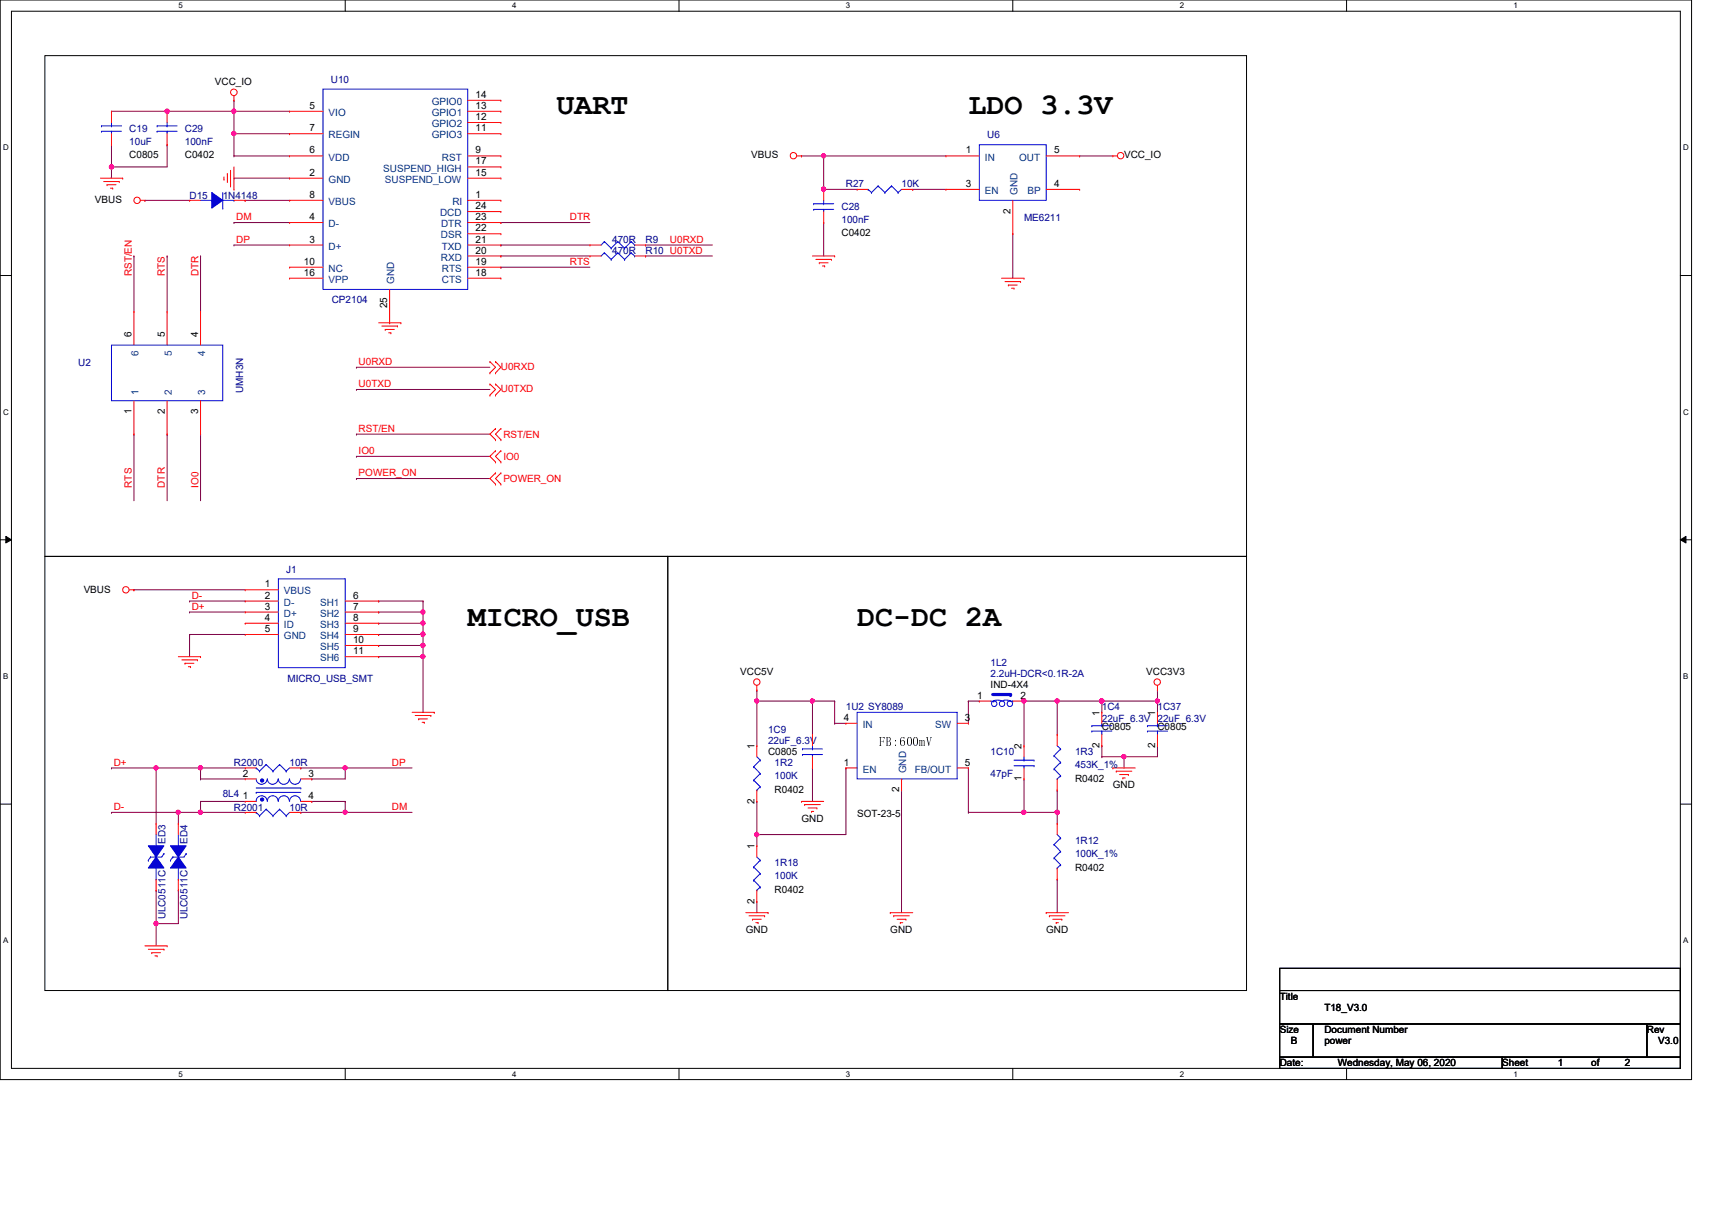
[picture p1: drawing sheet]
<svg xmlns="http://www.w3.org/2000/svg" width="297mm" height="210mm" viewBox="0 0 297 210" stroke-linecap="round" stroke-linejoin="round" font-family="sans-serif">
<path d="M0 0h293.5v187.3h-293.5zM2 1.9h289.5v183.4h-289.5z" fill="none" stroke="#000" stroke-width=".17"/>
<g fill="#fff">
<path d="M30.9 .2h.8v1.5h-.8z"/>
<path d="M30.9 185.5h.8v1.6h-.8z"/>
</g>
<path d="M59.9 0v1.9M59.9 185.3v2" fill="none" stroke="#000" stroke-width=".17"/>
<g fill="#fff">
<path d="M88.9 .2h.7v1.5h-.7z"/>
<path d="M88.9 185.5h.7v1.6h-.7z"/>
</g>
<path d="M117.8 0v1.9M117.8 185.3v2" fill="none" stroke="#000" stroke-width=".17"/>
<g fill="#fff">
<path d="M146.8 .2h.7v1.5h-.7z"/>
<path d="M146.8 185.5h.7v1.6h-.7z"/>
</g>
<path d="M175.7 0v1.9M175.7 185.3v2" fill="none" stroke="#000" stroke-width=".17"/>
<g fill="#fff">
<path d="M204.7 .2h.7v1.5h-.7z"/>
<path d="M204.7 185.5h.7v1.6h-.7z"/>
</g>
<path d="M233.6 0v1.9M233.6 185.3v2" fill="none" stroke="#000" stroke-width=".17"/>
<g fill="#fff">
<path d="M262.6 .2h.8v1.5h-.8z"/>
<path d="M262.6 185.5h.8v1.6h-.8z"/>
<path d="M.5 24.8h1v1.6h-1z"/>
<path d="M292.1 24.8h.9v1.6h-.9z"/>
<path d="M.5 70.7h1v1.5h-1z"/>
<path d="M292.1 70.7h.9v1.5h-.9z"/>
</g>
<path d="M0 47.8h2M291.5 47.8h2" fill="none" stroke="#000" stroke-width=".17"/>
<g fill="#fff">
<path d="M.5 116.5h.9v1.6h-.9z"/>
<path d="M292.1 116.5h.8v1.6h-.8z"/>
</g>
<path d="M0 93.6h2M1 93l1 .6-1 .6zM291.5 93.6l1-.6v1.2zM291.5 93.6h2" fill="none" stroke="#000" stroke-width=".17"/>
<path d="M1 93l1 .6-1 .6zM291.5 93.6l1-.6v1.2z" fill="#000"/>
<g fill="#fff">
<path d="M.5 162.4h.9v1.5h-.9z"/>
<path d="M292.1 162.4h.8v1.5h-.8z"/>
</g>
<path d="M7.8 9.7h208.5v86.8h-208.5zM7.8 96.5h108.1v75.3h-108.1zM115.9 96.5h100.4v75.3h-100.4zM0 139.5h2M291.5 139.5h2" fill="none" stroke="#000" stroke-width=".17"/>
<path d="M65.7 104.3h.1M65.7 106.2h.1M65.7 104.3h7.7M65.7 106.2h7.7M73.4 106.2h.1M73.4 106.2v1.9" fill="none" stroke="#7f003f" stroke-width=".17"/>
<circle cx="73.4" cy="106.2" r=".38" fill="#f0f"/>
<circle cx="73.4" cy="106.2" r=".38" fill="none" stroke="#f0f" stroke-width=".17"/>
<path d="M65.7 108.1h.1M65.7 108.1h7.7M73.4 108.1h.1M73.4 108.1v2" fill="none" stroke="#7f003f" stroke-width=".17"/>
<circle cx="73.4" cy="108.1" r=".37" fill="#f0f"/>
<circle cx="73.4" cy="108.1" r=".37" fill="none" stroke="#f0f" stroke-width=".17"/>
<path d="M65.7 110.1h.1M65.7 110.1h7.7M73.4 113.9h.1M73.4 113.9v9.7" fill="none" stroke="#7f003f" stroke-width=".17"/>
<circle cx="73.4" cy="113.9" r=".37" fill="#f0f"/>
<circle cx="73.4" cy="113.9" r=".37" fill="none" stroke="#f0f" stroke-width=".17"/>
<path d="M65.7 112h.1M65.7 112h7.7" fill="none" stroke="#7f003f" stroke-width=".17"/>
<circle cx="73.4" cy="111.9" r=".37" fill="#f0f"/>
<circle cx="73.4" cy="111.9" r=".37" fill="none" stroke="#f0f" stroke-width=".17"/>
<g fill="none" stroke="#7f003f" stroke-width=".17">
<path d="M40.6 17.4h.1M40.6 17.4v1.9M40.6 38.6h.1M40.6 30.9h.1M40.6 27.1h.1M40.6 23.2h.1M40.6 38.6h9.6M40.6 30.9h9.6M40.6 27.1h9.6M40.6 23.2h9.6M86.9 38.6h.1M86.9 38.6h15.5"/>
<path d="M23.2 44.4h.1M23.2 44.4v9.7M29 44.4h.1M29 44.4v9.7M34.8 44.4h.1M34.8 44.4v9.7M40.6 42.5h.1M40.6 42.5h9.6M86.9 44.4h.1M86.9 46.4h.1M86.9 42.5h.1M86.9 42.5h15.5"/>
<path d="M86.9 44.4h15.5M86.9 46.4h15.5M23.2 75.3h.1M23.2 75.3v11.6M29 75.3h.1M29 75.3v11.6M34.8 75.3h.1M34.8 75.3v11.6M32.9 110.1h.1M32.9 106.2h.1M32.9 104.3h.1M32.9 110.1h9.6"/>
<path d="M32.9 110.1v3.8M32.9 106.2h9.6M32.9 104.3h9.6M65.7 113.9h.1M65.7 113.9h7.7"/>
</g>
<circle cx="40.6" cy="23.2" r=".38" fill="#f0f"/>
<circle cx="40.6" cy="23.2" r=".38" fill="none" stroke="#f0f" stroke-width=".17"/>
<path d="M40.6 19.3h.1M40.6 19.3v7.8M40.6 19.3h9.6M40.6 23.2h.1" fill="none" stroke="#7f003f" stroke-width=".17"/>
<circle cx="40.6" cy="19.3" r=".38" fill="#f0f"/>
<circle cx="40.6" cy="19.3" r=".38" fill="none" stroke="#f0f" stroke-width=".17"/>
<path d="M29 19.3h.1M29 19.3h11.6" fill="none" stroke="#7f003f" stroke-width=".17"/>
<circle cx="29" cy="19.3" r=".38" fill="#f0f"/>
<circle cx="29" cy="19.3" r=".38" fill="none" stroke="#f0f" stroke-width=".17"/>
<path d="M19.3 25.1h.1M19.3 29h.1M19.3 25.1v3.9M29 25.1h.1M29 25.1v3.9h-9.7" fill="none" stroke="#7f003f" stroke-width=".17"/>
<circle cx="19.3" cy="29" r=".38" fill="#f0f"/>
<circle cx="19.3" cy="29" r=".38" fill="none" stroke="#f0f" stroke-width=".17"/>
<path d="M19.3 29h.1M19.3 29v1.9M73.4 112h.1M73.4 110.1h.1M73.4 110.1v3.8" fill="none" stroke="#7f003f" stroke-width=".17"/>
<circle cx="73.4" cy="110" r=".38" fill="#f0f"/>
<circle cx="73.4" cy="110" r=".38" fill="none" stroke="#f0f" stroke-width=".17"/>
<path d="M73.4 104.3h.1M73.4 104.3v1.9M34.8 133.2h.1M34.8 133.2h7.7" fill="none" stroke="#7f003f" stroke-width=".17"/>
<circle cx="34.8" cy="133.2" r=".37" fill="#f0f"/>
<circle cx="34.8" cy="133.2" r=".37" fill="none" stroke="#f0f" stroke-width=".17"/>
<path d="M59.9 140.9h.1M59.9 140.9h11.6" fill="none" stroke="#7f003f" stroke-width=".17"/>
<circle cx="59.9" cy="140.9" r=".37" fill="#f0f"/>
<circle cx="59.9" cy="140.9" r=".37" fill="none" stroke="#f0f" stroke-width=".17"/>
<path d="M59.9 133.2h.1M59.9 133.2h11.6" fill="none" stroke="#7f003f" stroke-width=".17"/>
<circle cx="59.9" cy="133.2" r=".37" fill="#f0f"/>
<circle cx="59.9" cy="133.2" r=".37" fill="none" stroke="#f0f" stroke-width=".17"/>
<g fill="none" stroke="#7f003f" stroke-width=".17">
<path d="M34.8 135.1h.1M34.8 139h.1M34.8 135.1h7.7M34.8 139h7.7M52.2 133.2h.1M52.2 133.2h7.7M54.1 135.1h.1M54.1 139h.1M54.1 139h5.8M59.9 133.2h.1M59.9 139h.1M59.9 133.2v1.9h-5.8"/>
<path d="M59.9 139v1.9M34.8 140.9h.1M34.8 140.9h7.7"/>
</g>
<circle cx="34.8" cy="140.9" r=".37" fill="#f0f"/>
<circle cx="34.8" cy="140.9" r=".37" fill="none" stroke="#f0f" stroke-width=".17"/>
<path d="M27.1 133.2h.1M27.1 133.2h7.7M34.8 133.2h.1M34.8 133.2v1.9M52.2 140.9h.1M52.2 140.9h7.7" fill="none" stroke="#7f003f" stroke-width=".17"/>
<circle cx="27.1" cy="133.2" r=".37" fill="#f0f"/>
<circle cx="27.1" cy="133.2" r=".37" fill="none" stroke="#f0f" stroke-width=".17"/>
<path d="M34.8 139h.1M34.8 139v1.9h-3.9M30.9 140.9h.1" fill="none" stroke="#7f003f" stroke-width=".17"/>
<circle cx="30.9" cy="140.9" r=".37" fill="#f0f"/>
<circle cx="30.9" cy="140.9" r=".37" fill="none" stroke="#f0f" stroke-width=".17"/>
<path d="M19.3 133.2h.1M19.3 133.2h7.8M27.1 133.2h.1M27.1 133.2v9.7M19.3 140.9h.1M19.3 140.9h11.6M30.9 140.9h.1M30.9 140.9v2M27.1 160.2h.1M27.1 160.2v3.9" fill="none" stroke="#7f003f" stroke-width=".17"/>
<circle cx="27.1" cy="160.2" r=".37" fill="#f0f"/>
<circle cx="27.1" cy="160.2" r=".37" fill="none" stroke="#f0f" stroke-width=".17"/>
<g fill="none" stroke="#7f003f" stroke-width=".17">
<path d="M112 44.4h.1M112 42.5h.1M112 44.4h11.6M112 42.5h11.6M61.8 79.2h.1M61.8 75.3h.1M61.8 67.6h.1M61.8 63.7h.1M61.8 79.2h23.2M61.8 75.3h23.2M61.8 67.6h23.2M61.8 63.7h23.2"/>
<path d="M23.2 102.3h.1M23.2 102.3h19.3M200.8 119.7h.1M200.8 119.7v1.9M141 121.6h.1M141 121.6h3.8M27.1 154.4h.1M27.1 154.4v5.8M30.9 154.4h.1M30.9 154.4v5.8h-3.8M27.1 160.2h.1"/>
</g>
<circle cx="140.9" cy="121.6" r=".37" fill="#f0f"/>
<circle cx="140.9" cy="121.6" r=".37" fill="none" stroke="#f0f" stroke-width=".17"/>
<path d="M146.8 133.2h.1M146.8 133.2v11.6h-15.5M131.3 144.8h.1" fill="none" stroke="#7f003f" stroke-width=".17"/>
<circle cx="131.3" cy="144.8" r=".38" fill="#f0f"/>
<circle cx="131.3" cy="144.8" r=".38" fill="none" stroke="#f0f" stroke-width=".17"/>
<g fill="none" stroke="#7f003f" stroke-width=".17">
<path d="M131.3 121.6h.1M131.3 121.6v7.8M141 121.6h.1M141 133.2h.1M141 121.6v5.8M141 133.2v5.8M144.8 121.6h.1M144.8 125.5h.1M144.8 121.6v3.9M144.8 125.5h2M156.4 137.1h.1M156.4 137.1v21.2"/>
<path d="M168 121.6h.1M168 133.2h.1M168 121.6v3.9M168 133.2v7.7M168 121.6h1.9M183.4 121.6h.1M183.4 121.6h7.8"/>
</g>
<circle cx="191.1" cy="121.6" r=".37" fill="#f0f"/>
<circle cx="191.1" cy="121.6" r=".37" fill="none" stroke="#f0f" stroke-width=".17"/>
<circle cx="183.4" cy="121.6" r=".37" fill="#f0f"/>
<circle cx="183.4" cy="121.6" r=".37" fill="none" stroke="#f0f" stroke-width=".17"/>
<path d="M191.2 121.6h.1M191.2 121.6h9.6" fill="none" stroke="#7f003f" stroke-width=".17"/>
<circle cx="200.8" cy="121.6" r=".37" fill="#f0f"/>
<circle cx="200.8" cy="121.6" r=".37" fill="none" stroke="#f0f" stroke-width=".17"/>
<circle cx="191.1" cy="121.6" r=".37" fill="#f0f"/>
<circle cx="191.1" cy="121.6" r=".37" fill="none" stroke="#f0f" stroke-width=".17"/>
<path d="M177.7 121.6h.1M177.7 121.6h5.7M183.4 121.6h.1M183.4 121.6v5.8M191.2 131.3h.1M191.2 131.3h9.6M195 131.3h.1M200.8 121.6h.1M200.8 121.6v2M183.4 140.9h.1M183.4 140.9v2" fill="none" stroke="#7f003f" stroke-width=".17"/>
<circle cx="195" cy="131.2" r=".37" fill="#f0f"/>
<circle cx="195" cy="131.2" r=".37" fill="none" stroke="#f0f" stroke-width=".17"/>
<path d="M177.7 140.9h.1M177.7 140.9h5.7M183.4 152.5h.1M183.4 152.5v5.8" fill="none" stroke="#7f003f" stroke-width=".17"/>
<circle cx="183.4" cy="140.9" r=".37" fill="#f0f"/>
<circle cx="183.4" cy="140.9" r=".37" fill="none" stroke="#f0f" stroke-width=".17"/>
<circle cx="177.6" cy="140.9" r=".37" fill="#f0f"/>
<circle cx="177.6" cy="140.9" r=".37" fill="none" stroke="#f0f" stroke-width=".17"/>
<path d="M177.7 121.6h.1M177.7 121.6v7.8" fill="none" stroke="#7f003f" stroke-width=".17"/>
<circle cx="177.6" cy="121.6" r=".37" fill="#f0f"/>
<circle cx="177.6" cy="121.6" r=".37" fill="none" stroke="#f0f" stroke-width=".17"/>
<path d="M131.3 121.6h.1M131.3 121.6h9.7M177.7 135.1h.1M177.7 135.1v5.8h-9.7M183.4 137.1h.1M183.4 137.1v3.8M168 140.9h.1" fill="none" stroke="#7f003f" stroke-width=".17"/>
<circle cx="131.3" cy="121.6" r=".37" fill="#f0f"/>
<circle cx="131.3" cy="121.6" r=".37" fill="none" stroke="#f0f" stroke-width=".17"/>
<path d="M131.3 119.7h.1M131.3 119.7v1.9M191.2 121.6h.1M191.2 121.6v2M200.8 129.4h.1M200.8 129.4v1.9M131.3 144.8h.1M131.3 144.8v1.9" fill="none" stroke="#7f003f" stroke-width=".17"/>
<circle cx="191.1" cy="121.6" r=".37" fill="#f0f"/>
<circle cx="191.1" cy="121.6" r=".37" fill="none" stroke="#f0f" stroke-width=".17"/>
<g fill="none" stroke="#7f003f" stroke-width=".17">
<path d="M25.1 34.8h.1M25.1 34.8h7.8M42.5 34.8h.1M42.5 34.8h7.7M142.9 27.1h.1M142.9 27.1h21.2M158.4 32.9h.1M158.4 32.9h5.7M175.7 40.6h.1M175.7 40.6v7.7M61.8 83h.1M61.8 83h23.2"/>
<path d="M131.3 139h.1M131.3 139v5.8M191.2 129.4h.1M191.2 129.4v1.9M195 131.3h.1M195 131.3v1.9M131.3 156.4h.1M131.3 156.4v1.9"/>
</g>
<circle cx="142.9" cy="27" r=".37" fill="#f0f"/>
<circle cx="142.9" cy="27" r=".37" fill="none" stroke="#f0f" stroke-width=".17"/>
<path d="M142.9 32.9h.1M142.9 32.9h5.8" fill="none" stroke="#7f003f" stroke-width=".17"/>
<circle cx="142.9" cy="32.8" r=".38" fill="#f0f"/>
<circle cx="142.9" cy="32.8" r=".38" fill="none" stroke="#f0f" stroke-width=".17"/>
<path d="M19.3 19.3h.1M19.3 19.3h9.7M139.1 27.1h.1M139.1 27.1h3.8M142.9 27.1h.1M142.9 38.6h.1M142.9 27.1v5.8M142.9 38.6v5.8M187.3 27.1h.1M187.3 27.1h5.8" fill="none" stroke="#7f003f" stroke-width=".17"/>
<g fill="none" stroke="#f00" stroke-width=".17">
<path d="M40.6 17.4h.1M40.6 16.6v.8M50.2 19.3h.1M50.2 19.3h5.8M81.1 19.3h5.8M81.1 17.4h5.8M86.9 17.4h.1M86.9 19.3h.1M17.4 30.9h3.9M18 31.5h2.7M18.6 32h.1M18.6 32h1.5"/>
<path d="M19.2 32.6h.4M19.6 32.6h.1M20.7 31.5h.1M21.3 30.9h.1M24.4 34.8h.7M25.1 34.8h.1M38.9 31.1h.1M38.9 30.7v.4M39.5 30.1h.1M39.5 30.1v1.6M40 32.3h.1M40 29.5v2.8"/>
<path d="M40.6 32.9h.1M40.6 29v3.9M50.2 23.2h.1M50.2 27.1h.1M50.2 30.9h.1M50.2 34.8h.1M50.2 38.6h.1M50.2 34.8h5.8M50.2 30.9h5.8M50.2 27.1h5.8M50.2 23.2h5.8M50.2 38.6h5.8"/>
<path d="M81.1 34.8h5.8M81.1 30.9h5.8M81.1 27.1h5.8M81.1 23.2h5.8M81.1 38.6h5.8M81.1 21.3h5.8M81.1 29h5.8M81.1 36.7h5.8M86.9 21.3h.1M86.9 23.2h.1M86.9 27.1h.1M86.9 29h.1"/>
<path d="M86.9 30.9h.1M86.9 34.8h.1M86.9 36.7h.1M86.9 38.6h.1M138.3 27.1h.8M139.1 27.1h.1M193.1 27.1h.1M193.1 27.1h.8M23.2 54.1h.1M23.2 54.1v5.8M29 54.1h.1M29 54.1v5.8"/>
<path d="M34.8 54.1h.1M34.8 54.1v5.8M50.2 42.5h.1M50.2 48.3h.1M50.2 46.4h.1M50.2 48.3h5.8M50.2 42.5h5.8M50.2 46.4h5.8M65.7 56h3.9M66.2 56.6h2.8M66.8 57.1h.1M66.8 57.1h1.6"/>
<path d="M67.4 57.7h.4M67.6 56h.1M67.6 50.2v5.8M67.8 57.7h.1M69 56.6h.1M69.6 56h.1M81.1 48.3h5.8M81.1 44.4h5.8M81.1 42.5h5.8M81.1 40.6h5.8M81.1 46.4h5.8M86.9 40.6h.1"/>
<path d="M86.9 42.5h.1M86.9 44.4h.1M86.9 46.4h.1M86.9 48.3h.1M141 44.4h3.8M141.6 45h2.7M142.2 45.6h.1M142.2 45.6h1.5M142.7 46.1h.4M143.1 46.1h.1M144.3 45h.1M144.8 44.4h.1"/>
<path d="M173.8 48.3h3.9M174.4 48.9h2.7M175 49.4h.1M175 49.4h1.5M175.5 50h.4M175.9 50h.1M177.1 48.9h.1M177.7 48.3h.1M23.2 75.3h.1M23.2 69.5v5.8M29 75.3h.1M29 69.5v5.8"/>
<path d="M34.8 75.3h.1M34.8 69.5v5.8M85 68.5h.1M85 66.6h.1M85 64.7h.1M85 62.7h.1M85 66.6l1 1-1 .9M85 62.7l1 1-1 1M86 74.3h.1M86 76.3h.1M86 78.2h.1M86 68.5h.1"/>
<path d="M86 66.6h.1M86 64.7h.1M86 62.7h.1M86 74.3l-1 1 1 1M86 78.2l-1 1 1 .9M86 66.6l.9 1-.9 .9M86 62.7l.9 1-.9 1M86.9 76.3h.1M86.9 74.3h.1M86.9 78.2h.1M86.9 74.3l-.9 1 .9 1M86.9 78.2l-.9 1 .9 .9"/>
<path d="M86 80.1h.1M86 82h.1M86 84h.1M86 82l-1 1 1 1M86.9 80.1h.1M86.9 84h.1M86.9 82h.1M86.9 82l-.9 1 .9 1M22.4 102.3h.8M23.2 102.3h.1M30.9 113.9h3.9M31.5 114.5h2.7"/>
<path d="M32.1 115.1h.1M32.1 115.1h1.6M32.7 115.7h.4M33.1 115.7h.1M34.2 114.5h.1M34.8 113.9h.1M42.5 102.3h.1M42.5 104.3h.1M42.5 106.2h.1M42.5 108.1h.1M42.5 110.1h.1M42.5 102.3h5.8"/>
<path d="M42.5 104.3h5.8M42.5 106.2h5.8M42.5 108.1h5.8M42.5 110.1h5.8M59.9 113.9h5.8M59.9 104.3h5.8M59.9 106.2h5.8M59.9 108.1h5.8M59.9 110.1h5.8M59.9 112h5.8M65.7 104.3h.1M65.7 106.2h.1"/>
<path d="M65.7 108.1h.1M65.7 110.1h.1M65.7 112h.1M65.7 113.9h.1M131.3 119.7h.1M131.3 118.9v.8M200.8 119.7h.1M200.8 118.9v.8M71.5 123.6h3.8M72 124.1h2.8M72.6 124.7h.1M72.6 124.7h1.6"/>
<path d="M73.2 125.3h.4M73.6 125.3h.1M74.8 124.1h.1M75.3 123.6h.1M139.1 139h.1M139.1 139h3.8M139.6 139.6h.1M139.6 139.6h2.7M146.8 133.2h.1M146.8 125.5h.1M146.8 133.2h1.9M146.8 125.5h1.9"/>
<path d="M156.4 137.1h.1M156.4 135.1v2M166.1 133.2h1.9M166.1 125.5h1.9M168 125.5h.1M168 133.2h.1M191.2 123.6h.1M191.2 129.4h.1M191.2 123.6v1.9M191.2 127.4v2M193.1 133.2h.1M193.1 133.2h3.9"/>
<path d="M193.7 133.8h.1M193.7 133.8h2.7M194.3 134.4h1.5M194.8 135h.1M194.8 135h.4M195.8 134.4h.1M200.8 123.6h.1M200.8 129.4h.1M200.8 123.6v1.9M200.8 127.4v2M129.4 158.3h3.9M130 158.9h2.7"/>
<path d="M130.6 159.5h.1M130.6 159.5h1.5M132.7 158.9h.1M133.3 158.3h.1M140.2 140.2h1.5M140.8 140.8h.1M140.8 140.8h.4M141.7 140.2h.1M154.5 158.3h.1M154.5 158.3h3.9M155.1 158.9h.1M155.1 158.9h2.7"/>
<path d="M155.7 159.5h1.5M157.2 159.5h.1M181.5 158.3h.1M181.5 158.3h3.9M182.1 158.9h.1M182.1 158.9h2.7M182.7 159.5h1.5M184.2 159.5h.1M25.1 164.1h3.9M25.7 164.7h2.7M26.3 165.3h.1M26.3 165.3h1.6"/>
<path d="M26.9 165.8h.4M27.3 165.8h.1M28.4 164.7h.1M29 164.1h.1M131.1 160.1h.4M131.5 160.1h.1M156.2 160.1h.1M156.2 160.1h.4M183.3 160.1h.1M183.3 160.1h.3"/>
<circle cx="40.6" cy="16" r=".57"/>
<circle cx="23.8" cy="34.8" r=".56"/>
<circle cx="137.7" cy="27" r=".56"/>
<circle cx="194.4" cy="27" r=".56"/>
<circle cx="21.8" cy="102.3" r=".56"/>
<circle cx="131.3" cy="118.3" r=".56"/>
<circle cx="200.8" cy="118.3" r=".56"/>
</g>
<path d="M222 168h69.5v3.8h-69.5zM222 171.8h69.5v5.8h-69.5zM222 177.6h5.8v5.8h-5.8zM227.8 177.6h57.9v5.8h-57.9zM285.7 177.6h5.8v5.8h-5.8zM222 183.4h38.6v1.9h-38.6zM260.6 183.4h30.9v1.9h-30.9z" fill="none" stroke="#000" stroke-width=".17"/>
<g fill="none" stroke="#00f" stroke-width=".17">
<path d="M56 15.5h25.1v34.7h-25.1zM19.3 59.9h19.3v9.6h-19.3zM48.3 100.4h11.6v15.4h-11.6zM44.4 135.1a.95 .95 0 0 0 1 1 .95 .95 0 0 0 1-1M44.4 137.5h.1M44.4 136.7h7.8M44.4 137.5h7.8M46.4 139a.95 .95 0 0 0-1-1 .95 .95 0 0 0-1 1M46.4 135.1a.95 .95 0 0 0 .9 1 .95 .95 0 0 0 1-1 .95 .95 0 0 0 1 1 .95 .95 0 0 0 .9-1M48.3 139a.93 .93 0 0 0-1-1 .93 .93 0 0 0-.9 1M50.2 139a.95 .95 0 0 0-1-1 .95 .95 0 0 0-.9 1M50.2 135.1a.95 .95 0 0 0 1 1 .95 .95 0 0 0 1-1"/>
<path d="M52.2 139a.95 .95 0 0 0-1-1 .95 .95 0 0 0-1 1M52.2 136.7h.1M148.7 123.6h17.4v11.5h-17.4zM189.4 126.8h.1M189.4 125.9h.1M189.4 126.8h3.5M189.4 125.9h3.5M191.2 125.9h.1M191.2 126.8h.1M191.2 125.5v.4M191.2 126.8v.6M199.1 126.8h.1"/>
<path d="M199.1 125.9h.1M199.1 126.8h3.5M199.1 125.9h3.5M200.8 125.9h.1M200.8 126.8h.1M200.8 125.5v.4M200.8 126.8v.6"/>
</g>
<circle cx="45.5" cy="138.7" r=".29" fill="#00f"/>
<circle cx="45.5" cy="138.7" r=".29" fill="none" stroke="#00f" stroke-width=".17"/>
<circle cx="45.5" cy="135.4" r=".29" fill="#00f"/>
<g fill="none" stroke="#00f" stroke-width=".17">
<path d="M44.4 140.9h.1M44.4 140.9l.6 .6M45 141.5h.1M46.2 140.4h.1M46.2 140.4l1.2 1.1M46.2 140.4l-1.2 1.1M47.4 141.5h.1M48.5 140.4h.1M48.5 140.4l1.2 1.1M48.5 140.4l-1.1 1.1M49.7 141.5h.1M50.2 140.9l-.5 .6"/>
<path d="M182.9 146.5h.1M182.9 148.8h.1M182.9 146.5l1.1 1.2M182.9 148.8l1.1 1.2M183.4 150.6h.1M183.4 144.8l.6 .6M184 145.4h.1M184 147.7h.1M184 150h.1M184 145.4l-1.1 1.1M184 147.7l-1.1 1.1M184 150l-.6 .6"/>
<circle cx="45.5" cy="135.4" r=".29"/>
</g>
<g fill="none" stroke="#f00" stroke-width=".17">
<path d="M42.5 139h.1M42.5 135.1h.1M42.5 139h1.9M42.5 135.1h1.9M52.2 139h1.9M52.2 135.1h1.9M54.1 139h.1M54.1 135.1h.1M42.5 140.9h.1M42.5 140.9h1.9M50.2 140.9h2M52.2 140.9h.1"/>
<path d="M183.4 142.9h.1M183.4 152.5h.1M183.4 142.9v1.9M183.4 150.6v1.9"/>
</g>
<path d="M172.3 120.5h3" fill="none" stroke="#00f" stroke-width=".55"/>
<circle cx="175.3" cy="120.5" r=".28" fill="#00f"/>
<g fill="none" stroke="#00f" stroke-width=".17">
<path d="M34.8 34.8h1.9M36.7 34.8h.1M38.6 36.1h.1M38.6 33.4v2.7M38.6 34.8h2M40.6 34.8h.1M171.9 121.6h.5M172.4 121.5h1.4M172.4 121.6h.1M173.9 121.5h.7l.7 .1M175.1 121.6h.6M175.7 121.6h.1"/>
<circle cx="172.5" cy="122.1" r=".47"/>
<circle cx="173.9" cy="122.1" r=".47"/>
<circle cx="175.2" cy="122.1" r=".47"/>
</g>
<path d="M169.9 121.6h.1M169.9 121.6h2M175.7 121.6h2M177.7 121.6h.1" fill="none" stroke="#f00" stroke-width=".17"/>
<path d="M36.7 33.4l1.9 1.4-1.9 1.3z" fill-rule="evenodd" fill="#00f"/>
<g fill="none" stroke="#00f" stroke-width=".17">
<path d="M17.6 21.8h.1M17.6 22.8h.1M17.6 21.8h3.5M17.6 22.8h3.5M19.3 22.8h.1M19.3 21.8h.1M19.3 21.3v.5M19.3 22.8v.4M27.3 21.8h.1M27.3 22.8h.1M27.3 21.8h3.4M27.3 22.8h3.4"/>
<path d="M29 22.8h.1M29 21.8h.1M29 21.3v.5M29 22.8v.4M36.7 33.4l1.9 1.4-1.9 1.3zM141.2 35.3h.1M141.2 36.3h.1M141.2 35.3h3.4M141.2 36.3h3.4M142.9 36.3h.1M142.9 35.3h.1M142.9 34.8v.5"/>
<path d="M142.9 36.3v.4M169.9 25.1h11.6v9.7h-11.6zM104.9 43.9h.1M104.9 41.9h.1M104.9 43.9l-.6 .5M104.9 43.9l1.1 1.1M104.9 41.9l-.6 .6M104.9 41.9l1.1 1.2M106 45h.1M106 43.1h.1M107.2 43.9h.1M107.2 41.9h.1"/>
<path d="M107.2 43.9l-1.2 1.1M107.2 43.9l1.2 1.1M107.2 41.9l-1.2 1.2M107.2 41.9l1.2 1.2M108.4 45h.1M108.4 43.1h.1M109.5 43.9h.1M109.5 41.9h.1M109.5 43.9l-1.1 1.1M109.5 43.9l.6 .5M109.5 41.9l-1.1 1.2M109.5 41.9l.6 .6"/>
<path d="M110.1 44.4h.1M110.1 42.5h.1M44.4 133.2h.1M44.4 133.2l.6 .6M45 133.8h.1M46.2 132.6h.1M46.2 132.6l1.2 1.2M46.2 132.6l-1.2 1.2M47.4 133.8h.1M48.5 132.6h.1M48.5 132.6l1.2 1.2M48.5 132.6l-1.1 1.2"/>
<path d="M49.7 133.8h.1M50.2 133.2l-.5 .6M130.8 133h.1M130.8 135.3h.1M130.8 133l1.1 1.2M130.8 135.3l1.1 1.2M131.3 137.1h.1M131.3 131.3l.6 .6M131.9 131.9h.1M131.9 134.2h.1M131.9 136.5h.1M131.9 131.9l-1.1 1.1"/>
<path d="M131.9 134.2l-1.1 1.1M131.9 136.5l-.6 .6M139.2 129.9h.1M139.2 130.9h.1M139.2 129.9h3.5M139.2 130.9h3.5M141 130.9h.1M141 129.9h.1M141 129.4v.5M141 130.9v.4M175.9 131.9h3.5M175.9 132.8h3.5"/>
<path d="M177.7 132.8h.1M177.7 131.9h.1M177.7 131.3v.6M177.7 132.8v.4M179.4 131.9h.1M179.4 132.8h.1M182.9 131.1h.1M182.9 133.4h.1M182.9 131.1l1.1 1.1M182.9 133.4l1.1 1.2M183.4 135.1h.1M183.4 129.4l.6 .5"/>
<path d="M184 129.9h.1M184 132.2h.1M184 134.6h.1M184 129.9l-1.1 1.2M184 132.2l-1.1 1.2M184 134.6l-.6 .5M26.1 148.7h.1M26.1 148.7h2M27.1 146.7h.1M27.1 152.5h.1M27.1 144.8v1.9M27.1 150.6v1.9"/>
<path d="M130.8 150.4h.1M130.8 152.7h.1M130.8 150.4l1.1 1.2M130.8 152.7l1.1 1.2M131.3 154.4h.1M131.3 148.7l.6 .5M131.9 149.2h.1M131.9 151.6h.1M131.9 153.9h.1M131.9 149.2l-1.1 1.2M131.9 151.6l-1.1 1.1M131.9 153.9l-.6 .5"/>
</g>
<g fill="none" stroke="#f00" stroke-width=".17">
<path d="M19.3 19.3h.1M19.3 19.3v2M29 19.3h.1M29 19.3v2M19.3 25.1h.1M19.3 23.2v1.9M29 25.1h.1M29 23.2v1.9M32.9 34.8h.1M32.9 34.8h1.9M40.6 34.8h1.9M42.5 34.8h.1"/>
<path d="M142.9 38.6h.1M142.9 32.9h.1M142.9 32.9v1.9M142.9 36.7v1.9M164.1 27.1h.1M164.1 32.9h.1M164.1 27.1h5.8M164.1 32.9h5.8M175.7 34.8v5.8M181.5 27.1h5.8M181.5 32.9h5.8M187.3 27.1h.1"/>
<path d="M187.3 32.9h.1M102.4 44.4h.1M102.4 42.5h.1M102.4 44.4h1.9M102.4 42.5h1.9M110.1 44.4h1.9M110.1 42.5h1.9M112 44.4h.1M112 42.5h.1M175.7 40.6h.1M42.5 133.2h.1M42.5 133.2h1.9"/>
<path d="M50.2 133.2h2M52.2 133.2h.1M131.3 129.4h.1M131.3 139h.1M131.3 129.4v1.9M131.3 137.1v1.9M141 133.2h.1M141 127.4h.1M141 127.4v2M141 131.3v1.9M177.7 135.1h.1M177.7 129.4h.1"/>
<path d="M177.7 129.4v1.9M177.7 133.2v1.9M183.4 127.4h.1M183.4 137.1h.1M183.4 127.4v2M183.4 135.1v2M131.3 146.7h.1M131.3 156.4h.1M131.3 146.7v2M131.3 154.4v2"/>
</g>
<path d="M25.7 146.7h2.7l-1.3 2z" fill-rule="evenodd" fill="#00f"/>
<path d="M25.7 146.7h2.7l-1.3 2zM25.7 149.2h.1M26.1 148.7l-.4 .5M28.4 148.1h.1M28.4 148.1l-.3 .6" fill="none" stroke="#00f" stroke-width=".17"/>
<path d="M27.1 148.7l1.3 1.9h-2.7z" fill-rule="evenodd" fill="#00f"/>
<g fill="none" stroke="#00f" stroke-width=".17">
<path d="M150.6 32.9h.1M150.6 32.9l.6 .5M151.2 33.4h.1M152.4 32.3h.1M152.4 32.3l1.1 1.1M152.4 32.3l-1.2 1.1M153.5 33.4h.1M154.7 32.3h.1M154.7 32.3l1.1 1.1M154.7 32.3l-1.2 1.1M155.8 33.4h.1M156.4 32.9l-.6 .5"/>
<path d="M27.1 148.7l1.3 1.9h-2.7zM30 148.7h.1M30 148.7h1.9M30.9 146.7h.1M30.9 152.5h.1M30.9 144.8v1.9M30.9 150.6v1.9"/>
</g>
<path d="M148.7 32.9h.1M148.7 32.9h1.9M156.4 32.9h2M158.4 32.9h.1M27.1 142.9h.1M27.1 154.4h.1M27.1 142.9v1.9M27.1 152.5v1.9" fill="none" stroke="#f00" stroke-width=".17"/>
<path d="M29.6 146.7h2.7l-1.4 2z" fill-rule="evenodd" fill="#00f"/>
<path d="M29.6 146.7h2.7l-1.4 2zM29.6 149.2h.1M30 148.7l-.4 .5M32.3 148.1h.1M32.3 148.1l-.4 .6" fill="none" stroke="#00f" stroke-width=".17"/>
<path d="M30.9 148.7l1.4 1.9h-2.7z" fill-rule="evenodd" fill="#00f"/>
<path d="M30.9 148.7l1.4 1.9h-2.7z" fill="none" stroke="#00f" stroke-width=".17"/>
<path d="M30.9 142.9h.1M30.9 154.4h.1M30.9 142.9v1.9M30.9 152.5v1.9" fill="none" stroke="#f00" stroke-width=".17"/>
<circle cx="73.4" cy="106.2" r=".38" fill="#f0f"/>
<circle cx="73.4" cy="106.2" r=".38" fill="none" stroke="#f0f" stroke-width=".17"/>
<circle cx="73.4" cy="108.1" r=".37" fill="#f0f"/>
<circle cx="73.4" cy="108.1" r=".37" fill="none" stroke="#f0f" stroke-width=".17"/>
<circle cx="73.4" cy="113.9" r=".37" fill="#f0f"/>
<circle cx="73.4" cy="113.9" r=".37" fill="none" stroke="#f0f" stroke-width=".17"/>
<circle cx="73.4" cy="111.9" r=".37" fill="#f0f"/>
<circle cx="73.4" cy="111.9" r=".37" fill="none" stroke="#f0f" stroke-width=".17"/>
<circle cx="40.6" cy="23.2" r=".38" fill="#f0f"/>
<circle cx="40.6" cy="23.2" r=".38" fill="none" stroke="#f0f" stroke-width=".17"/>
<circle cx="40.6" cy="19.3" r=".38" fill="#f0f"/>
<circle cx="40.6" cy="19.3" r=".38" fill="none" stroke="#f0f" stroke-width=".17"/>
<circle cx="29" cy="19.3" r=".38" fill="#f0f"/>
<circle cx="29" cy="19.3" r=".38" fill="none" stroke="#f0f" stroke-width=".17"/>
<circle cx="19.3" cy="29" r=".38" fill="#f0f"/>
<circle cx="19.3" cy="29" r=".38" fill="none" stroke="#f0f" stroke-width=".17"/>
<circle cx="73.4" cy="110" r=".38" fill="#f0f"/>
<circle cx="73.4" cy="110" r=".38" fill="none" stroke="#f0f" stroke-width=".17"/>
<circle cx="34.8" cy="133.2" r=".37" fill="#f0f"/>
<circle cx="34.8" cy="133.2" r=".37" fill="none" stroke="#f0f" stroke-width=".17"/>
<circle cx="59.9" cy="140.9" r=".37" fill="#f0f"/>
<circle cx="59.9" cy="140.9" r=".37" fill="none" stroke="#f0f" stroke-width=".17"/>
<circle cx="59.9" cy="133.2" r=".37" fill="#f0f"/>
<circle cx="59.9" cy="133.2" r=".37" fill="none" stroke="#f0f" stroke-width=".17"/>
<circle cx="34.8" cy="140.9" r=".37" fill="#f0f"/>
<circle cx="34.8" cy="140.9" r=".37" fill="none" stroke="#f0f" stroke-width=".17"/>
<circle cx="27.1" cy="133.2" r=".37" fill="#f0f"/>
<circle cx="27.1" cy="133.2" r=".37" fill="none" stroke="#f0f" stroke-width=".17"/>
<circle cx="30.9" cy="140.9" r=".37" fill="#f0f"/>
<circle cx="30.9" cy="140.9" r=".37" fill="none" stroke="#f0f" stroke-width=".17"/>
<circle cx="27.1" cy="160.2" r=".37" fill="#f0f"/>
<circle cx="27.1" cy="160.2" r=".37" fill="none" stroke="#f0f" stroke-width=".17"/>
<circle cx="140.9" cy="121.6" r=".37" fill="#f0f"/>
<circle cx="140.9" cy="121.6" r=".37" fill="none" stroke="#f0f" stroke-width=".17"/>
<circle cx="131.3" cy="144.8" r=".38" fill="#f0f"/>
<circle cx="131.3" cy="144.8" r=".38" fill="none" stroke="#f0f" stroke-width=".17"/>
<circle cx="191.1" cy="121.6" r=".37" fill="#f0f"/>
<circle cx="191.1" cy="121.6" r=".37" fill="none" stroke="#f0f" stroke-width=".17"/>
<circle cx="183.4" cy="121.6" r=".37" fill="#f0f"/>
<circle cx="183.4" cy="121.6" r=".37" fill="none" stroke="#f0f" stroke-width=".17"/>
<circle cx="200.8" cy="121.6" r=".37" fill="#f0f"/>
<circle cx="200.8" cy="121.6" r=".37" fill="none" stroke="#f0f" stroke-width=".17"/>
<circle cx="191.1" cy="121.6" r=".37" fill="#f0f"/>
<circle cx="191.1" cy="121.6" r=".37" fill="none" stroke="#f0f" stroke-width=".17"/>
<circle cx="195" cy="131.2" r=".37" fill="#f0f"/>
<circle cx="195" cy="131.2" r=".37" fill="none" stroke="#f0f" stroke-width=".17"/>
<circle cx="183.4" cy="140.9" r=".37" fill="#f0f"/>
<circle cx="183.4" cy="140.9" r=".37" fill="none" stroke="#f0f" stroke-width=".17"/>
<circle cx="177.6" cy="140.9" r=".37" fill="#f0f"/>
<circle cx="177.6" cy="140.9" r=".37" fill="none" stroke="#f0f" stroke-width=".17"/>
<circle cx="177.6" cy="121.6" r=".37" fill="#f0f"/>
<circle cx="177.6" cy="121.6" r=".37" fill="none" stroke="#f0f" stroke-width=".17"/>
<circle cx="131.3" cy="121.6" r=".37" fill="#f0f"/>
<circle cx="131.3" cy="121.6" r=".37" fill="none" stroke="#f0f" stroke-width=".17"/>
<circle cx="191.1" cy="121.6" r=".37" fill="#f0f"/>
<circle cx="191.1" cy="121.6" r=".37" fill="none" stroke="#f0f" stroke-width=".17"/>
<circle cx="142.9" cy="27" r=".37" fill="#f0f"/>
<circle cx="142.9" cy="27" r=".37" fill="none" stroke="#f0f" stroke-width=".17"/>
<circle cx="142.9" cy="32.8" r=".38" fill="#f0f"/>
<circle cx="142.9" cy="32.8" r=".38" fill="none" stroke="#f0f" stroke-width=".17"/>
<g font-size="5.2">
<text x="96.6" y="19.8">UART</text>
<text x="168" y="19.8">LDO 3.3V</text>
<text x="81.1" y="108.6">MICRO_USB</text>
<text x="148.7" y="108.6">DC-DC 2A</text>
</g>
<text font-size="2.3" x="152.6" y="129.4">FB:600mV</text>
<g font-size="1.7">
<text x="37.3" y="14.7">VCC_IO</text>
<text x="82.5" y="17">14</text>
<text x="53.7" y="18.9">5</text>
<text x="53.7" y="22.8">7</text>
<text x="82.5" y="18.9">13</text>
<text x="82.5" y="20.8">12</text>
<text x="82.5" y="22.8">11</text>
<text x="22.4" y="27.5">C0805</text>
<text x="32.1" y="27.5">C0402</text>
<text x="53.7" y="26.6">6</text>
<text x="82.5" y="26.6">9</text>
<text x="82.5" y="28.5">17</text>
<text x="130.3" y="27.5">VBUS</text>
<text x="167.6" y="26.6">1</text>
<text x="182.9" y="26.6">5</text>
<text x="195" y="27.5">VCC_IO</text>
<text x="16.5" y="35.2">VBUS</text>
<text x="53.7" y="30.5">2</text>
<text x="53.7" y="34.3">8</text>
<text x="82.5" y="30.5">15</text>
<text x="82.5" y="34.3">1</text>
<text x="167.6" y="32.4">3</text>
<text x="182.9" y="32.4">4</text>
<text x="53.7" y="38.2">4</text>
<text x="82.5" y="36.3">24</text>
<text x="82.5" y="38.2">23</text>
<text x="82.5" y="40.1">22</text>
<text x="146" y="41">C0402</text>
<text x="175.3" y="37.1" transform="rotate(-90 175.3 37.1)">2</text>
<text x="52.7" y="47.8">16</text>
<text x="52.7" y="45.9">10</text>
<text x="53.7" y="42.1">3</text>
<text x="82.5" y="42.1">21</text>
<text x="82.5" y="44">20</text>
<text x="82.5" y="45.9">19</text>
<text x="82.5" y="47.8">18</text>
<text x="67.2" y="53.5" transform="rotate(-90 67.2 53.5)">25</text>
<text x="22.8" y="58.5" transform="rotate(-90 22.8 58.5)">6</text>
<text x="28.6" y="58.5" transform="rotate(-90 28.6 58.5)">5</text>
<text x="34.4" y="58.5" transform="rotate(-90 34.4 58.5)">4</text>
<text x="22.8" y="71.8" transform="rotate(-90 22.8 71.8)">1</text>
<text x="28.6" y="71.8" transform="rotate(-90 28.6 71.8)">2</text>
<text x="34.4" y="71.8" transform="rotate(-90 34.4 71.8)">3</text>
<text x="46" y="101.9">1</text>
<text x="14.5" y="102.8">VBUS</text>
<text x="46" y="103.8">2</text>
<text x="46" y="105.7">3</text>
<text x="46" y="107.7">4</text>
<text x="61.3" y="103.8">6</text>
<text x="61.3" y="105.7">7</text>
<text x="61.3" y="107.7">8</text>
<text x="46" y="109.6">5</text>
<text x="61.3" y="109.6">9</text>
<text x="61.3" y="111.5">10</text>
<text x="61.3" y="113.5">11</text>
<text x="128.4" y="117.1">VCC5V</text>
<text x="171.9" y="119.4">IND-4X4</text>
<text x="198.9" y="117.1">VCC3V3</text>
<text x="146.4" y="125.1">4</text>
<text x="167.4" y="125.1">3</text>
<text x="169.5" y="121.2">1</text>
<text x="177.1" y="121.2">2</text>
<text x="190.8" y="124.1" transform="rotate(-90 190.8 124.1)">1</text>
<text x="200.4" y="124.1" transform="rotate(-90 200.4 124.1)">1</text>
<text x="130.9" y="129.9" transform="rotate(-90 130.9 129.9)">1</text>
<text x="133.3" y="131">C0805</text>
<text x="177.2" y="129.9" transform="rotate(-90 177.2 129.9)">2</text>
<text x="190.8" y="129.8" transform="rotate(-90 190.8 129.8)">2</text>
<text x="191.2" y="126.7">C0805</text>
<text x="200.4" y="129.8" transform="rotate(-90 200.4 129.8)">2</text>
<text x="200.8" y="126.7">C0805</text>
<text x="42.1" y="134.7">2</text>
<text x="53.5" y="134.7">3</text>
<text x="134.4" y="137.5">R0402</text>
<text x="146.4" y="132.8">1</text>
<text x="156" y="137.5" transform="rotate(-90 156 137.5)">2</text>
<text x="167.4" y="132.8">5</text>
<text x="177.2" y="135.6" transform="rotate(-90 177.2 135.6)">1</text>
<text x="186.5" y="135.6">R0402</text>
<text x="193.1" y="136.7">GND</text>
<text x="42.1" y="138.6">1</text>
<text x="53.5" y="138.6">4</text>
<text x="130.9" y="139.4" transform="rotate(-90 130.9 139.4)">2</text>
<text x="139.1" y="142.5">GND</text>
<text x="148.7" y="141.8">SOT-23-5</text>
<text x="130.9" y="147.3" transform="rotate(-90 130.9 147.3)">1</text>
<text x="134.4" y="154.9">R0402</text>
<text x="186.5" y="151">R0402</text>
<text x="129.4" y="161.8">GND</text>
<text x="130.9" y="156.8" transform="rotate(-90 130.9 156.8)">2</text>
<text x="154.5" y="161.8">GND</text>
<text x="181.5" y="161.8">GND</text>
<text x="222" y="173.4">Title</text>
<text x="222" y="179.2">Size</text>
<text x="229.8" y="179.2">Document Number</text>
<text x="229.8" y="175.3">T18_V3.0</text>
<text x="285.7" y="179.2">Rev</text>
<text x="222" y="185">Date:</text>
<text x="224" y="181.1">B</text>
<text x="229.8" y="181.1">power</text>
<text x="232.1" y="185">Wednesday, May 06, 2020</text>
<text x="260.6" y="185">Sheet</text>
<text x="270.3" y="185">1</text>
<text x="276.1" y="185">of</text>
<text x="281.9" y="185">2</text>
<text x="287.7" y="181.1">V3.0</text>
</g>
<g font-size="1.7" fill="#00007f">
<text x="57.4" y="14.4">U10</text>
<text x="22.4" y="22.9">C19</text>
<text x="32.1" y="22.9">C29</text>
<text x="22.4" y="25.2">10uF</text>
<text x="32.1" y="25.2">100nF</text>
<text x="171.3" y="24">U6</text>
<text x="32.9" y="34.5">D15</text>
<text x="38.6" y="34.5">1N4148</text>
<text x="146.8" y="32.5">R27</text>
<text x="156.4" y="32.5">10K</text>
<text x="146" y="36.4">C28</text>
<text x="146" y="38.7">100nF</text>
<text x="177.7" y="38.3">ME6211</text>
<text x="106.2" y="44.1">470R</text>
<text x="106.2" y="42.2">470R</text>
<text x="112" y="44.1">R10 U0TXD</text>
<text x="112" y="42.2">R9</text>
<text x="57.6" y="52.6">CP2104</text>
<text x="13.6" y="63.4">U2</text>
<text x="42.2" y="68.2" transform="rotate(-90 42.2 68.2)">UMH3N</text>
<text x="49.7" y="99.3">J1</text>
<text x="49.9" y="118.2">MICRO_USB_SMT</text>
<text x="171.9" y="115.5">1L2</text>
<text x="171.9" y="117.4">2.2uH-DCR&lt;0.1R-2A</text>
<text x="146.8" y="123.2">1U2 SY8089</text>
<text x="191.2" y="123.2">1C4</text>
<text x="191.2" y="125.2">22uF_6.3V 22uF_6.3V</text>
<text x="200.8" y="123.2">1C37</text>
<text x="133.3" y="127.1">1C9</text>
<text x="133.3" y="129">22uF_6.3V</text>
<text x="171.9" y="131">1C10</text>
<text x="186.5" y="131">1R3</text>
<text x="40.6" y="132.9">R2000</text>
<text x="50.2" y="132.9">10R</text>
<text x="134.4" y="132.9">1R2</text>
<text x="134.4" y="135.2">100K</text>
<text x="171.9" y="134.8">47pF</text>
<text x="186.5" y="133.3">453K_1%</text>
<text x="38.6" y="138.3">8L4</text>
<text x="40.6" y="140.6">R2001</text>
<text x="50.2" y="140.6">10R</text>
<text x="28.7" y="146.3" transform="rotate(-90 28.7 146.3)">ED3</text>
<text x="32.6" y="146.3" transform="rotate(-90 32.6 146.3)">ED4</text>
<text x="186.5" y="146.4">1R12</text>
<text x="186.5" y="148.7">100K_1%</text>
<text x="134.4" y="150.3">1R18</text>
<text x="134.4" y="152.6">100K</text>
<text x="28.7" y="159.5" transform="rotate(-90 28.7 159.5)">ULC0511C</text>
<text x="32.6" y="159.5" transform="rotate(-90 32.6 159.5)">ULC0511C</text>
</g>
<g font-size="1.7" fill="#003f7f">
<text x="57" y="20.1">VIO</text>
<text x="74.9" y="18.2">GPIO0</text>
<text x="74.9" y="20.1">GPIO1</text>
<text x="74.9" y="22.1">GPIO2</text>
<text x="57" y="24">REGIN</text>
<text x="57" y="27.9">VDD</text>
<text x="66.5" y="29.8">SUSPEND_HIGH</text>
<text x="74.9" y="24">GPIO3</text>
<text x="76.7" y="27.9">RST</text>
<text x="170.9" y="27.9">IN</text>
<text x="176.8" y="27.9">OUT</text>
<text x="57" y="31.7">GND</text>
<text x="57" y="35.6">VBUS</text>
<text x="66.8" y="31.7">SUSPEND_LOW</text>
<text x="78.5" y="35.6">RI</text>
<text x="170.9" y="33.7">EN</text>
<text x="176.5" y="33.8" transform="rotate(-90 176.5 33.8)">GND</text>
<text x="178.3" y="33.7">BP</text>
<text x="57" y="39.4">D-</text>
<text x="76.4" y="37.5">DCD</text>
<text x="76.5" y="41.4">DSR</text>
<text x="76.5" y="39.4">DTR</text>
<text x="57" y="43.3">D+</text>
<text x="57" y="47.2">NC</text>
<text x="76.5" y="45.2">RXD</text>
<text x="76.7" y="43.3">TXD</text>
<text x="76.7" y="47.2">RTS</text>
<text x="57" y="49.1">VPP</text>
<text x="68.4" y="49.2" transform="rotate(-90 68.4 49.2)">GND</text>
<text x="76.7" y="49.1">CTS</text>
<text x="24" y="61.8" transform="rotate(-90 24 61.8)">6</text>
<text x="29.8" y="61.8" transform="rotate(-90 29.8 61.8)">5</text>
<text x="35.6" y="61.8" transform="rotate(-90 35.6 61.8)">4</text>
<text x="24" y="68.5" transform="rotate(-90 24 68.5)">1</text>
<text x="29.8" y="68.5" transform="rotate(-90 29.8 68.5)">2</text>
<text x="35.6" y="68.5" transform="rotate(-90 35.6 68.5)">3</text>
<text x="49.3" y="103.1">VBUS</text>
<text x="49.3" y="105.1">D-</text>
<text x="49.3" y="107">D+</text>
<text x="55.5" y="105.1">SH1</text>
<text x="55.5" y="107">SH2</text>
<text x="49.3" y="108.9">ID</text>
<text x="49.3" y="110.9">GND</text>
<text x="55.5" y="108.9">SH3</text>
<text x="55.5" y="110.9">SH4</text>
<text x="55.5" y="112.8">SH5</text>
<text x="55.5" y="114.7">SH6</text>
<text x="149.7" y="126.3">IN</text>
<text x="162.3" y="126.3">SW</text>
<text x="149.7" y="134">EN</text>
<text x="157.2" y="134.2" transform="rotate(-90 157.2 134.2)">GND</text>
<text x="158.7" y="134">FB/OUT</text>
</g>
<g font-size="1.7" fill="#f00">
<text x="41" y="38.2">DM</text>
<text x="98.9" y="38.2">DTR</text>
<text x="22.9" y="47.9" transform="rotate(-90 22.9 47.9)">RST/EN</text>
<text x="28.6" y="47.9" transform="rotate(-90 28.6 47.9)">RTS</text>
<text x="34.4" y="47.9" transform="rotate(-90 34.4 47.9)">DTR</text>
<text x="41" y="42.1">DP</text>
<text x="98.9" y="46">RTS</text>
<text x="116.2" y="42.1">U0RXD</text>
<text x="62.2" y="63.3">U0RXD</text>
<text x="86.9" y="64.2">U0RXD</text>
<text x="62.2" y="67.2">U0TXD</text>
<text x="86.9" y="68">U0TXD</text>
<text x="62.2" y="74.9">RST/EN</text>
<text x="87.3" y="75.9">RST/EN</text>
<text x="62.2" y="78.8">IO0</text>
<text x="62.2" y="82.6">POWER_ON</text>
<text x="87.3" y="79.8">IO0</text>
<text x="87.3" y="83.7">POWER_ON</text>
<text x="22.9" y="84.6" transform="rotate(-90 22.9 84.6)">RTS</text>
<text x="28.6" y="84.6" transform="rotate(-90 28.6 84.6)">DTR</text>
<text x="34.4" y="84.6" transform="rotate(-90 34.4 84.6)">IO0</text>
<text x="33.3" y="105.8">D+</text>
<text x="33.3" y="103.9">D-</text>
<text x="19.7" y="132.8">D+</text>
<text x="68" y="132.8">DP</text>
<text x="19.7" y="140.5">D-</text>
<text x="68" y="140.5">DM</text>
</g>
<g font-size="1.4">
<text x="30.9" y="1.4">5</text>
<text x="88.9" y="1.4">4</text>
<text x="146.8" y="1.4">3</text>
<text x="204.7" y="1.4">2</text>
<text x="262.6" y="1.4">1</text>
<text x=".5" y="26.1">D</text>
<text x="292.1" y="26.1">D</text>
<text x=".5" y="71.9">C</text>
<text x="292.1" y="71.9">C</text>
<text x=".5" y="117.8">B</text>
<text x="292.1" y="117.8">B</text>
<text x=".5" y="163.6">A</text>
<text x="292.1" y="163.6">A</text>
<text x="30.9" y="186.8">5</text>
<text x="88.9" y="186.8">4</text>
<text x="146.8" y="186.8">3</text>
<text x="204.7" y="186.8">2</text>
<text x="262.6" y="186.8">1</text>
</g>
</svg>
